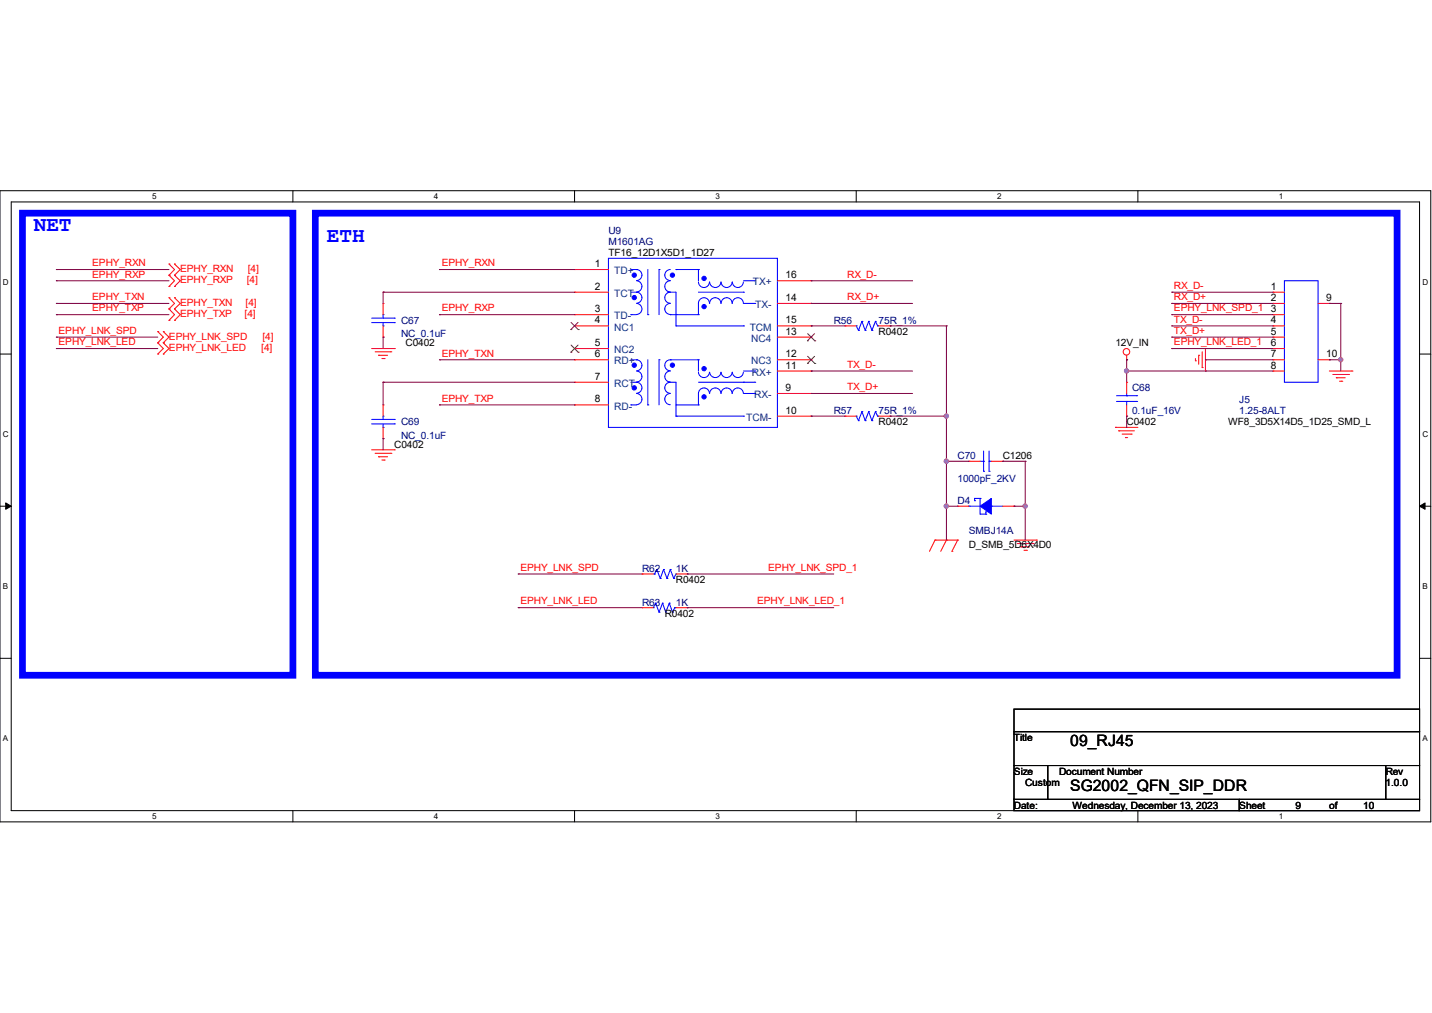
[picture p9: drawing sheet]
<svg xmlns="http://www.w3.org/2000/svg" width="297mm" height="210mm" viewBox="0 0 297 210" stroke-linecap="round" stroke-linejoin="round" font-family="sans-serif">
<path d="M0 39.5h296.8v130.9h-296.8zM2.3 41.9h292.1v126.2h-292.1z" fill="none" stroke="#000" stroke-width=".21"/>
<g fill="#fff">
<path d="M31.5 39.8h1v1.9h-1z"/>
<path d="M31.5 168.3h1v1.9h-1z"/>
</g>
<path d="M60.7 39.5v2.4M60.7 168.1v2.3" fill="none" stroke="#000" stroke-width=".21"/>
<g fill="#fff">
<path d="M90 39.8h.9v1.9h-.9z"/>
<path d="M90 168.3h.9v1.9h-.9z"/>
</g>
<path d="M119.2 39.5v2.4M119.2 168.1v2.3" fill="none" stroke="#000" stroke-width=".21"/>
<g fill="#fff">
<path d="M148.4 39.8h.9v1.9h-.9z"/>
<path d="M148.4 168.3h.9v1.9h-.9z"/>
</g>
<path d="M177.6 39.5v2.4M177.6 168.1v2.3" fill="none" stroke="#000" stroke-width=".21"/>
<g fill="#fff">
<path d="M206.8 39.8h.9v1.9h-.9z"/>
<path d="M206.8 168.3h.9v1.9h-.9z"/>
</g>
<path d="M236 39.5v2.4M236 168.1v2.3" fill="none" stroke="#000" stroke-width=".21"/>
<g fill="#fff">
<path d="M265.2 39.8h.9v1.9h-.9z"/>
<path d="M265.2 168.3h.9v1.9h-.9z"/>
<path d="M.6 57.6h1.2v1.9h-1.2z"/>
<path d="M295 57.6h1.2v1.9h-1.2z"/>
<path d="M.6 89.2h1.2v1.8h-1.2z"/>
<path d="M295 89.2h1.2v1.8h-1.2z"/>
</g>
<path d="M0 73.4h2.3M294.4 73.4h2.4" fill="none" stroke="#000" stroke-width=".21"/>
<g fill="#fff">
<path d="M.6 120.7h1.1v1.9h-1.1z"/>
<path d="M295 120.7h1.1v1.9h-1.1z"/>
</g>
<path d="M0 104.9h2.3M294.4 104.9h2.4" fill="none" stroke="#000" stroke-width=".21"/>
<path d="M1.2 104.3l1.1 .6-1.1 .7zM294.4 104.9l1.2-.6v1.3z" fill="#000" stroke="#000" stroke-width=".21"/>
<g fill="#fff">
<path d="M.6 152.2h1.1v1.9h-1.1z"/>
<path d="M295 152.2h1.1v1.9h-1.1z"/>
</g>
<path d="M0 136.5h2.3M294.4 136.5h2.4M210.3 147h84.1v4.7h-84.1zM210.3 151.7h84.1v7h-84.1zM210.3 158.7h7v7h-7zM217.3 158.7h70.1v7h-70.1zM287.4 158.7h7v7h-7zM210.3 165.7h46.7v2.4h-46.7zM257 165.7h37.4v2.4h-37.4z" fill="none" stroke="#000" stroke-width=".21"/>
<path d="M4.7 44.2h56v95.8h-56zM65.4 44.2h224.4v95.8h-224.4z" fill="none" stroke="#00f" stroke-width="1.4"/>
<g fill="none" stroke="#f00" stroke-width=".21">
<path d="M35.1 57.1h.1M35.1 54.7h.1M35.1 59.4h.1M35.1 54.7l1.1 1.2-1.1 1.2M35.1 57.1l1.1 1.1-1.1 1.2M36.2 57.1h.1M36.2 54.7h.1M36.2 59.4h.1M36.2 54.7l1.2 1.2-1.2 1.2M36.2 57.1l1.2 1.1-1.2 1.2M119.2 55.9h.1M119.2 55.9h7"/>
<path d="M161.2 58.2h7M168.2 58.2h.1M32.7 71.1h.1M32.7 68.7h.1M32.7 73.4h.1M32.7 68.7l1.2 1.2-1.2 1.2M32.7 71.1l1.2 1.2-1.2 1.1M33.9 71.1h.1M33.9 68.7h.1M33.9 73.4h.1M33.9 68.7l1.2 1.2-1.2 1.2M33.9 71.1l1.2 1.2-1.2 1.1"/>
<path d="M35.1 64.1h.1M35.1 61.7h.1M35.1 66.4h.1M35.1 61.7l1.1 1.2-1.1 1.2M35.1 64.1l1.1 1.1-1.1 1.2M36.2 64.1h.1M36.2 61.7h.1M36.2 66.4h.1M36.2 61.7l1.2 1.2-1.2 1.2M36.2 64.1l1.2 1.1-1.2 1.2M77.1 72.3h4.7M77.8 72.9h3.3"/>
<path d="M78.5 73.7h.1M78.5 73.7h1.9M79.2 74.3h.5M79.5 62.9h.1M79.5 69.9h.1M79.5 62.9v2.3M79.5 67.6v2.3M79.7 74.3h.1M81.1 72.9h.1M81.8 72.3h.1M119.2 60.6h.1M119.2 65.2h.1"/>
<path d="M119.2 67.6h.1M119.2 72.3h.1M119.2 74.6h.1M119.2 79.2h.1M119.2 72.3h7M119.2 67.6h7M119.2 60.6h7M119.2 65.2h7M119.2 74.6h7M119.2 79.2h7M161.2 76.9h7M161.2 67.6h7"/>
<path d="M161.2 62.9h7M161.2 69.9h7M161.2 74.6h7M168.2 76.9h.1M168.2 74.6h.1M168.2 69.9h.1M168.2 62.9h.1M168.2 67.6h.1M175.3 67.6h.1M175.3 67.6h2.3M182.2 67.6h2.4M184.6 67.6h.1"/>
<path d="M233.7 74.6h.1M233.7 79.2h.1M233.7 73.7v.9M233.7 79.2v2.4M247.9 74.8h.1M247.9 74.3v.5M248.6 73.7h.1M248.6 73.7v1.8M249.3 76.2h.1M249.3 72.9v3.3M250 76.9h.1M250 72.3v4.6"/>
<path d="M264 60.6h.1M264 62.9h.1M264 65.2h.1M264 67.6h.1M264 69.9h.1M264 72.3h.1M264 74.6h.1M264 76.9h.1M264 72.3h2.4M264 76.9h2.4M264 67.6h2.4M264 60.6h2.4"/>
<path d="M264 62.9h2.4M264 65.2h2.4M264 69.9h2.4M264 74.6h2.4M273.4 62.9h2.3M273.4 74.6h2.3M275.7 62.9h.1M275.7 74.6h.1M275.7 76.9h4.7M276.4 77.6h3.3M277.2 78.3h.1M277.2 78.3h1.8"/>
<path d="M277.8 79h.5M278.3 79h.1M279.7 77.6h.1M280.4 76.9h.1M77.1 93.3h4.7M77.8 94h3.3M78.5 94.7h.1M78.5 94.7h1.9M79.2 95.4h.5M79.5 83.9h.1M79.5 90.9h.1M79.5 83.9v2.4"/>
<path d="M79.5 88.6v2.3M79.7 95.4h.1M81.1 94h.1M81.8 93.3h.1M119.2 83.9h.1M119.2 83.9h7M161.2 86.3h7M161.2 81.6h7M168.2 81.6h.1M168.2 86.3h.1M175.3 86.3h.1M175.3 86.3h2.3"/>
<path d="M182.2 86.3h2.4M184.6 86.3h.1M201 95.6h.1M201 95.6h2.3M205.6 95.6h2.4M208 95.6h.1M231.4 88.6h.1M231.4 88.6h4.6M232 89.3h.1M232 89.3h3.3M232.7 90h1.9M233.4 90.7h.1"/>
<path d="M233.4 90.7h.5M233.7 86.3h.1M233.7 83.9v2.4M234.6 90h.1M133.2 119h.1M133.2 119h2.3M140.2 119h2.3M142.5 119h.1M193.9 112h.1M193.9 112l-1.1 2.3M193.9 112h4.7M196.3 112h.1"/>
<path d="M196.3 112l-1.2 2.3M197.4 114.3h.1M198.6 112h.1M198.6 104.9h.1M198.6 112l-1.2 2.3M198.6 104.9h2.4M208 104.9h2.3M210.3 104.9h.1M210.3 112h4.7M211 112.7h3.3M211.7 113.4h.1M211.7 113.4h1.9"/>
<path d="M212.4 114.1h.5M212.9 114.1h.1M214.3 112.7h.1M215 112h.1M133.2 126h.1M133.2 126h2.3M140.2 126h2.3M142.5 126h.1"/>
<circle cx="233.6" cy="72.9" r=".68"/>
</g>
<g fill="none" stroke="#00f" stroke-width=".21">
<path d="M126.2 53.6h35v35h-35zM130.9 55.9h1.1M132 55.9a1.14 1.14 0 0 1 1.1 1.1 1.14 1.14 0 0 1-1.1 1.2M132 55.9h.1M132 58.2a1.17 1.17 0 0 1 1.1 1.2 1.17 1.17 0 0 1-1.1 1.1M134.4 55.9v9.3M136.7 55.9h.1M136.7 55.9v9.3M139 55.9a1.14 1.14 0 0 0-1.1 1.1 1.14 1.14 0 0 0 1.1 1.2M139 58.2a1.16 1.16 0 0 0-1.1 1.2 1.16 1.16 0 0 0 1.1 1.1M140.2 55.9h.1M140.2 55.9h4.7"/>
<path d="M144.9 58.5a1.14 1.14 0 0 0 1.1 1.1 1.14 1.14 0 0 0 1.2-1.1M144.9 55.9h.1M144.9 55.9v2.3M147.2 58.5a1.19 1.19 0 0 0 1.2 1.1 1.19 1.19 0 0 0 1.2-1.1 1.14 1.14 0 0 0 1.1 1.1 1.14 1.14 0 0 0 1.1-1.1M151.9 58.5a1.14 1.14 0 0 0 1.1 1.1 1.14 1.14 0 0 0 1.2-1.1M154.2 58.2h2.3M156.5 58.2h.1M266.4 58.2h7v21h-7zM77.1 66.9h4.7M77.1 66h4.7M79.5 65.2h.1M79.5 67.6h.1"/>
<path d="M79.5 65.2v.8M79.5 66.9v.7M81.8 66.9h.1M81.8 66h.1M130.9 65.2h.1M130.9 79.2h1.1M130.9 74.6h1.1M130.9 60.6h1.1M130.9 65.2h1.1M132 60.6a1.14 1.14 0 0 1 1.1 1.1 1.14 1.14 0 0 1-1.1 1.2M132 79.2h.1M132 74.6h.1"/>
<path d="M132 74.6a1.17 1.17 0 0 1 1.1 1.2 1.17 1.17 0 0 1-1.1 1.1 1.14 1.14 0 0 1 1.1 1.2 1.14 1.14 0 0 1-1.1 1.1M132 62.9a1.14 1.14 0 0 1 1.1 1.2 1.14 1.14 0 0 1-1.1 1.1M132 79.2a1.14 1.14 0 0 1 1.1 1.2 1.14 1.14 0 0 1-1.1 1.1M132 60.6h.1M134.4 65.2h.1M134.4 74.6v9.3M136.7 74.6h.1M136.7 74.6v9.3M138.6 79.2h.1M138.6 60.6h.1M138.6 79.2h1.6v7.1M138.6 60.6h1.6v7"/>
<path d="M139 74.6a1.16 1.16 0 0 0-1.1 1.2 1.16 1.16 0 0 0 1.1 1.1 1.16 1.16 0 0 0-1.1 1.2 1.16 1.16 0 0 0 1.1 1.1 1.14 1.14 0 0 0-1.1 1.2 1.14 1.14 0 0 0 1.1 1.1M139 62.9a1.14 1.14 0 0 0-1.1 1.2 1.14 1.14 0 0 0 1.1 1.1M139 60.6a1.14 1.14 0 0 0-1.1 1.1 1.14 1.14 0 0 0 1.1 1.2M139 65.2h.1M139 74.6h.1M139 74.6h5.9M139 65.2h5.9M140.2 65.2h.1M140.2 67.6h.1M140.2 67.6h14M144.9 74.6h.1M144.9 65.2h.1"/>
<path d="M144.9 79.2h11.6M144.9 60.6h9.3M144.9 74.6v2.3M147.2 77.2a1.14 1.14 0 0 1-1.2 1.1 1.14 1.14 0 0 1-1.1-1.1M147.2 62.9a1.14 1.14 0 0 0-1.2-1.2 1.14 1.14 0 0 0-1.1 1.2v2.3M151.8 62.9a1.14 1.14 0 0 0-1.1-1.2 1.14 1.14 0 0 0-1.1 1.2 1.19 1.19 0 0 0-1.2-1.2 1.19 1.19 0 0 0-1.2 1.2M151.8 77.2a1.17 1.17 0 0 1-1.1 1.1 1.17 1.17 0 0 1-1.2-1.1 1.17 1.17 0 0 1-1.1 1.1 1.17 1.17 0 0 1-1.2-1.1M154.2 77.2a1.14 1.14 0 0 1-1.2 1.1 1.14 1.14 0 0 1-1.1-1.1M154.2 62.9a1.14 1.14 0 0 0-1.2-1.2 1.14 1.14 0 0 0-1.1 1.2M154.2 60.6h.1M154.2 79.2h.1M154.2 67.6h.1"/>
<path d="M154.2 76.9h2.3M154.2 62.9h2.3M156.5 79.2h.1M156.5 76.9h.1M156.5 62.9h.1M177.6 67.6h.1M177.6 67.6l.5 .9M178.1 68.5h.1M178.8 66.6h.1M178.8 66.6l.7 1.9M178.8 66.6l-.7 1.9M179.5 68.5h.1"/>
<path d="M180.2 66.6h.1M180.2 66.6l.6 1.9M180.2 66.6l-.7 1.9M180.8 68.5h.1M181.6 66.6h.1M181.6 66.6l.4 1M181.6 66.6l-.8 1.9M182 67.6h.1M182 67.6h.2M77.1 87.9h4.7M77.1 87h4.7M79.5 86.3h.1"/>
<path d="M79.5 88.6h.1M79.5 86.3v.7M79.5 87.9v.7M81.8 87.9h.1M81.8 87h.1M130.9 83.9h.1M130.9 83.9h1.1M132 81.6a1.17 1.17 0 0 1 1.1 1.1 1.17 1.17 0 0 1-1.1 1.2M134.4 83.9h.1M139 81.6a1.16 1.16 0 0 0-1.1 1.1 1.16 1.16 0 0 0 1.1 1.2M140.2 83.9h.1M140.2 86.3h.1"/>
<path d="M140.2 86.3h14M140.2 83.9h4.7M144.9 83.9h.1M147.2 81.6a1.14 1.14 0 0 0-1.2-1.2 1.14 1.14 0 0 0-1.1 1.2v2.3M147.2 81.6a1.19 1.19 0 0 1 1.2-1.2 1.19 1.19 0 0 1 1.2 1.2 1.14 1.14 0 0 1 1.1-1.2 1.14 1.14 0 0 1 1.1 1.2M151.9 81.6a1.14 1.14 0 0 1 1.1-1.2 1.14 1.14 0 0 1 1.2 1.2M154.2 86.3h.1M154.2 81.6h2.3M156.5 81.6h.1M177.6 86.3h.1M177.6 86.3l.5 .9M178.1 87.2h.1"/>
<path d="M178.8 85.3h.1M178.8 85.3l.7 1.9M178.8 85.3l-.7 1.9M179.5 87.2h.1M180.2 85.3h.1M180.2 85.3l.6 1.9M180.2 85.3l-.7 1.9M180.8 87.2h.1M181.6 85.3h.1M181.6 85.3l.4 1M181.6 85.3l-.8 1.9M182 86.3h.1"/>
<path d="M182 86.3h.2M203.3 95.6h.7M204 97.7h.1M204 95.6h.1M204 93.5v4.2M205.1 95.6h.1M205.1 97.7h.1M205.1 95.6h.5M205.1 93.5v4.2M231.6 83.2h4.2M231.6 82h4.2M233.7 82h.1"/>
<path d="M233.7 83.2h.1M233.7 81.6v.4M233.7 83.2v.7M235.8 83.2h.1M235.8 82h.1M135.5 119h.3M135.8 119h.1M136.2 118.1h.1M136.2 118.1l-.4 .9M136.2 118.1l.7 1.8M136.9 119.9h.1M137.6 118.1h.1"/>
<path d="M137.6 118.1l-.7 1.8M137.6 118.1l.7 1.8M138.3 119.9h.1M139 118.1h.1M139 118.1l-.7 1.8M139 118.1l.7 1.8M139.7 119.9h.1M140.2 119h.1M140.2 119l-.5 .9M201 104.9h.1M201 104.9h2.3M202.1 103.3h.1"/>
<path d="M202.1 103.8h.1M202.1 103.3h1.2M202.1 103.3v.5M203.3 103.3h.1M203.3 103.3v3.3h1.2M204.5 106.6h.1M204.5 106.1h.1M204.5 106.1v.5M205.6 104.9h.1M205.6 104.9h2.4M135.5 126h.1M136 125.1h.1"/>
<path d="M136 125.1l.7 1.8M136 125.1l-.5 .9M136.7 126.9h.1M137.4 125.1h.1M137.4 125.1l.7 1.8M137.4 125.1l-.7 1.8M138.1 126.9h.1M138.8 125.1h.1M138.8 125.1l.7 1.8M138.8 125.1l-.7 1.8M139.5 126.9h.1M140 126h.1"/>
<path d="M140 126l-.5 .9M140 126h.2"/>
</g>
<g fill="#00f" stroke="#00f" stroke-width=".21">
<path d="M203.3 104.9l2.3-1.6v3.3z" fill-rule="evenodd"/>
<circle cx="131.6" cy="57" r=".44"/>
<circle cx="139.5" cy="57" r=".44"/>
<circle cx="131.6" cy="75.7" r=".44"/>
<circle cx="131.6" cy="80.4" r=".44"/>
<circle cx="131.6" cy="61.7" r=".44"/>
<circle cx="139.5" cy="75.7" r=".44"/>
<circle cx="146" cy="57.7" r=".44"/>
<circle cx="146" cy="63.6" r=".44"/>
<circle cx="146" cy="76.4" r=".44"/>
<circle cx="146" cy="82.3" r=".44"/>
</g>
<g fill="none" stroke="#804000" stroke-width=".21">
<path d="M118.4 68.3h.1M118.4 73h.1M118.4 66.8l1.5 1.5M118.4 71.5l1.5 1.5M119.9 66.8l-1.5 1.5M119.9 71.5l-1.5 1.5M119.9 68.3h.1M119.9 73h.1M167.5 75.4h.1M167.5 70.7h.1M167.5 73.9l1.5 1.5M167.5 69.2l1.5 1.5"/>
<path d="M169 73.9l-1.5 1.5M169 69.2l-1.5 1.5M169 75.4h.1M169 70.7h.1"/>
</g>
<g fill="none" stroke="#800040" stroke-width=".21">
<path d="M11.7 55.9h.1M11.7 58.2h.1M11.7 55.9h23.4M11.7 58.2h23.4M91.1 55.9h.1M91.1 55.9h28.1M168.2 58.2h.1M168.2 58.2h21.1M11.7 62.9h.1M11.7 65.2h.1M11.7 69.9h.1M11.7 72.3h.1"/>
<path d="M11.7 62.9h23.4M11.7 65.2h23.4M11.7 69.9h21M11.7 72.3h21M79.5 60.6h.1M79.5 69.9h.1M79.5 79.2h.1M79.5 60.6v2.3M79.5 69.9v2.4M79.5 79.2v4.7M79.5 60.6h39.7M79.5 79.2h39.7"/>
<path d="M91.1 74.6h.1M91.1 65.2h.1M91.1 65.2h28.1M91.1 74.6h28.1M168.2 76.9h.1M168.2 67.6h.1M168.2 62.9h.1M168.2 62.9h21.1M168.2 76.9h21.1M168.2 67.6h7.1M184.6 67.6h.1M184.6 67.6h11.7"/>
<path d="M196.3 67.6h.1M196.3 67.6v44.4M233.7 74.6h.1M233.7 76.9h.1M233.7 76.9h30.3M233.7 74.6v4.6M243 60.6h.1M243 62.9h.1M243 65.2h.1M243 67.6h.1M243 69.9h.1M243 72.3h.1"/>
<path d="M243 62.9h21M243 65.2h21M243 60.6h21M243 67.6h21M243 69.9h21M243 72.3h21M250 74.6h.1M250 74.6h14M275.7 62.9h.1M275.7 74.6h.1M275.7 62.9h2.4M275.7 74.6h2.4"/>
<path d="M278.1 62.9h.1M278.1 74.6h.1M278.1 62.9v14M79.5 90.9h.1M79.5 90.9v2.4M91.1 83.9h.1M91.1 83.9h28.1M168.2 81.6h.1M168.2 86.3h.1M168.2 81.6h21.1M168.2 86.3h7.1M184.6 86.3h.1"/>
<path d="M184.6 86.3h11.7M196.3 86.3h.1M196.3 95.6h.1M196.3 95.6h4.7M208 95.6h.1M208 95.6h4.6M212.6 95.6h.1M212.6 95.6v16.4M233.7 86.3h.1M233.7 86.3v2.3M107.5 119h.1M107.5 119h25.7"/>
<path d="M142.5 119h.1M142.5 119h30.4M196.3 104.9h.1M196.3 104.9h2.3M210.3 104.9h.1M210.3 104.9h2.3M212.6 104.9h.1M107.5 126h.1M107.5 126h25.7M142.5 126h.1M142.5 126h30.4"/>
</g>
<g fill="#f0f" stroke="#f0f" stroke-width=".21">
<circle cx="196.3" cy="86.3" r=".44"/>
<circle cx="196.3" cy="95.6" r=".44"/>
<circle cx="196.3" cy="104.9" r=".44"/>
<circle cx="212.6" cy="104.9" r=".44"/>
<circle cx="278.1" cy="74.6" r=".44"/>
<circle cx="233.7" cy="76.9" r=".44"/>
</g>
<g font-size="4.4" fill="#00f">
<text x="7" y="47.8">NET</text>
<text x="67.8" y="50.2">ETH</text>
</g>
<g font-size="3.3">
<text x="222" y="154.6">09_RJ45</text>
<text x="222" y="164">SG2002_QFN_SIP_DDR</text>
</g>
<g font-size="2.1" fill="#000080">
<text x="126.2" y="48.4">U9</text>
<text x="126.2" y="50.8">M1601AG</text>
<text x="83.2" y="67.1">C67</text>
<text x="83.2" y="69.9">NC_0.1uF</text>
<text x="172.9" y="67.1">R56</text>
<text x="182.2" y="67.1">75R_1%</text>
<text x="234.8" y="81.2">C68</text>
<text x="257" y="83.5">J5</text>
<text x="83.2" y="88.2">C69</text>
<text x="172.9" y="85.9">R57</text>
<text x="182.2" y="85.9">75R_1%</text>
<text x="234.8" y="85.9">0.1uF_16V</text>
<text x="257" y="85.9">1.25-8ALT</text>
<text x="83.2" y="91">NC_0.1uF</text>
<text x="198.6" y="95.2">C70</text>
<text x="198.6" y="99.9">1000pF_2KV</text>
<text x="198.6" y="104.5">D4</text>
<text x="201" y="110.6">SMBJ14A</text>
<text x="133.2" y="118.5">R62</text>
<text x="140.2" y="118.5">1K</text>
<text x="133.2" y="125.6">R63</text>
<text x="140.2" y="125.6">1K</text>
</g>
<g font-size="2.1">
<text x="126.2" y="53.1">TF16_12D1X5D1_1D27</text>
<text x="123.4" y="55.4">1</text>
<text x="162.9" y="57.7">16</text>
<text x="123.4" y="60.1">2</text>
<text x="123.4" y="64.7">3</text>
<text x="162.9" y="62.4">14</text>
<text x="263.6" y="60.1">1</text>
<text x="263.6" y="62.4">2</text>
<text x="263.6" y="64.7">3</text>
<text x="275" y="62.4">9</text>
<text x="84.1" y="71.8">C0402</text>
<text x="123.4" y="67.1">4</text>
<text x="123.4" y="71.8">5</text>
<text x="162.9" y="69.4">13</text>
<text x="162.9" y="67.1">15</text>
<text x="182.2" y="69.5">R0402</text>
<text x="231.3" y="71.8">12V_IN</text>
<text x="263.6" y="67.1">4</text>
<text x="263.6" y="69.4">5</text>
<text x="263.6" y="71.8">6</text>
<text x="123.4" y="74.1">6</text>
<text x="162.9" y="76.4">11</text>
<text x="162.9" y="74.1">12</text>
<text x="263.6" y="74.1">7</text>
<text x="263.6" y="76.4">8</text>
<text x="275" y="74.1">10</text>
<text x="123.4" y="78.7">7</text>
<text x="123.4" y="83.4">8</text>
<text x="162.9" y="81.1">9</text>
<text x="162.9" y="85.8">10</text>
<text x="182.2" y="88.2">R0402</text>
<text x="233.7" y="88.2">C0402</text>
<text x="254.7" y="88.2">WF8_3D5X14D5_1D25_SMD_L</text>
<text x="81.8" y="92.8">C0402</text>
<text x="208" y="95.2">C1206</text>
<text x="201" y="113.6">D_SMB_5D6X4D0</text>
<text x="140.2" y="120.9">R0402</text>
<text x="137.9" y="127.9">R0402</text>
<text x="210.3" y="153.6">Title</text>
<text x="210.3" y="160.6">Size</text>
<text x="219.7" y="160.6">Document Number</text>
<text x="287.4" y="160.6">Rev</text>
<text x="210.3" y="167.6">Date:</text>
<text x="212.6" y="162.9">Custom</text>
<text x="222.5" y="167.6">Wednesday, December 13, 2023</text>
<text x="257" y="167.6">Sheet</text>
<text x="268.7" y="167.6">9</text>
<text x="275.7" y="167.6">of</text>
<text x="282.7" y="167.6">10</text>
<text x="287.4" y="162.9">1.0.0</text>
</g>
<g font-size="2.1" fill="#f00">
<text x="19.1" y="55.2">EPHY_RXN</text>
<text x="19.1" y="57.5">EPHY_RXP</text>
<text x="37.4" y="56.4">EPHY_RXN</text>
<text x="37.4" y="58.7">EPHY_RXP</text>
<text x="51.2" y="58.7">[4]</text>
<text x="51.4" y="56.4">[4]</text>
<text x="91.6" y="55.2">EPHY_RXN</text>
<text x="175.7" y="57.5">RX_D-</text>
<text x="243.5" y="59.9">RX_D-</text>
<text x="19.1" y="62.2">EPHY_TXN</text>
<text x="19.1" y="64.6">EPHY_TXP</text>
<text x="37.4" y="63.4">EPHY_TXN</text>
<text x="37.4" y="65.7">EPHY_TXP</text>
<text x="50.7" y="65.7">[4]</text>
<text x="50.9" y="63.4">[4]</text>
<text x="91.6" y="64.6">EPHY_RXP</text>
<text x="175.7" y="62.2">RX_D+</text>
<text x="243.5" y="62.2">RX_D+</text>
<text x="243.5" y="64.6">EPHY_LNK_SPD_1</text>
<text x="12.1" y="69.2">EPHY_LNK_SPD</text>
<text x="12.1" y="71.6">EPHY_LNK_LED</text>
<text x="35.1" y="70.4">EPHY_LNK_SPD</text>
<text x="54.4" y="70.4">[4]</text>
<text x="243.5" y="66.9">TX_D-</text>
<text x="243.5" y="69.2">TX_D+</text>
<text x="243.5" y="71.6">EPHY_LNK_LED_1</text>
<text x="35.1" y="72.7">EPHY_LNK_LED</text>
<text x="54.2" y="72.7">[4]</text>
<text x="91.6" y="73.9">EPHY_TXN</text>
<text x="175.7" y="76.2">TX_D-</text>
<text x="91.6" y="83.3">EPHY_TXP</text>
<text x="175.7" y="80.9">TX_D+</text>
<text x="107.9" y="118.3">EPHY_LNK_SPD</text>
<text x="159.3" y="118.3">EPHY_LNK_SPD_1</text>
<text x="107.9" y="125.3">EPHY_LNK_LED</text>
<text x="157" y="125.3">EPHY_LNK_LED_1</text>
</g>
<g font-size="2.1" fill="#004080">
<text x="127.4" y="56.9">TD+</text>
<text x="156.1" y="59.2">TX+</text>
<text x="127.4" y="61.6">TCT</text>
<text x="156.6" y="63.9">TX-</text>
<text x="127.4" y="66.2">TD-</text>
<text x="127.4" y="68.5">NC1</text>
<text x="155.5" y="68.5">TCM</text>
<text x="155.8" y="70.9">NC4</text>
<text x="127.4" y="73.2">NC2</text>
<text x="127.4" y="75.6">RD+</text>
<text x="155.8" y="75.6">NC3</text>
<text x="155.9" y="77.9">RX+</text>
<text x="127.4" y="80.2">RCT</text>
<text x="156.4" y="82.5">RX-</text>
<text x="127.4" y="84.9">RD-</text>
<text x="154.8" y="87.2">TCM-</text>
</g>
<g font-size="1.7">
<text x="31.5" y="41.3">5</text>
<text x="90" y="41.3">4</text>
<text x="148.4" y="41.3">3</text>
<text x="206.8" y="41.3">2</text>
<text x="265.2" y="41.3">1</text>
<text x=".6" y="59.1">D</text>
<text x="295" y="59.1">D</text>
<text x=".6" y="90.6">C</text>
<text x="295" y="90.6">C</text>
<text x=".6" y="122.2">B</text>
<text x="295" y="122.2">B</text>
<text x=".6" y="153.7">A</text>
<text x="295" y="153.7">A</text>
<text x="31.5" y="169.8">5</text>
<text x="90" y="169.8">4</text>
<text x="148.4" y="169.8">3</text>
<text x="206.8" y="169.8">2</text>
<text x="265.2" y="169.8">1</text>
</g>
</svg>
